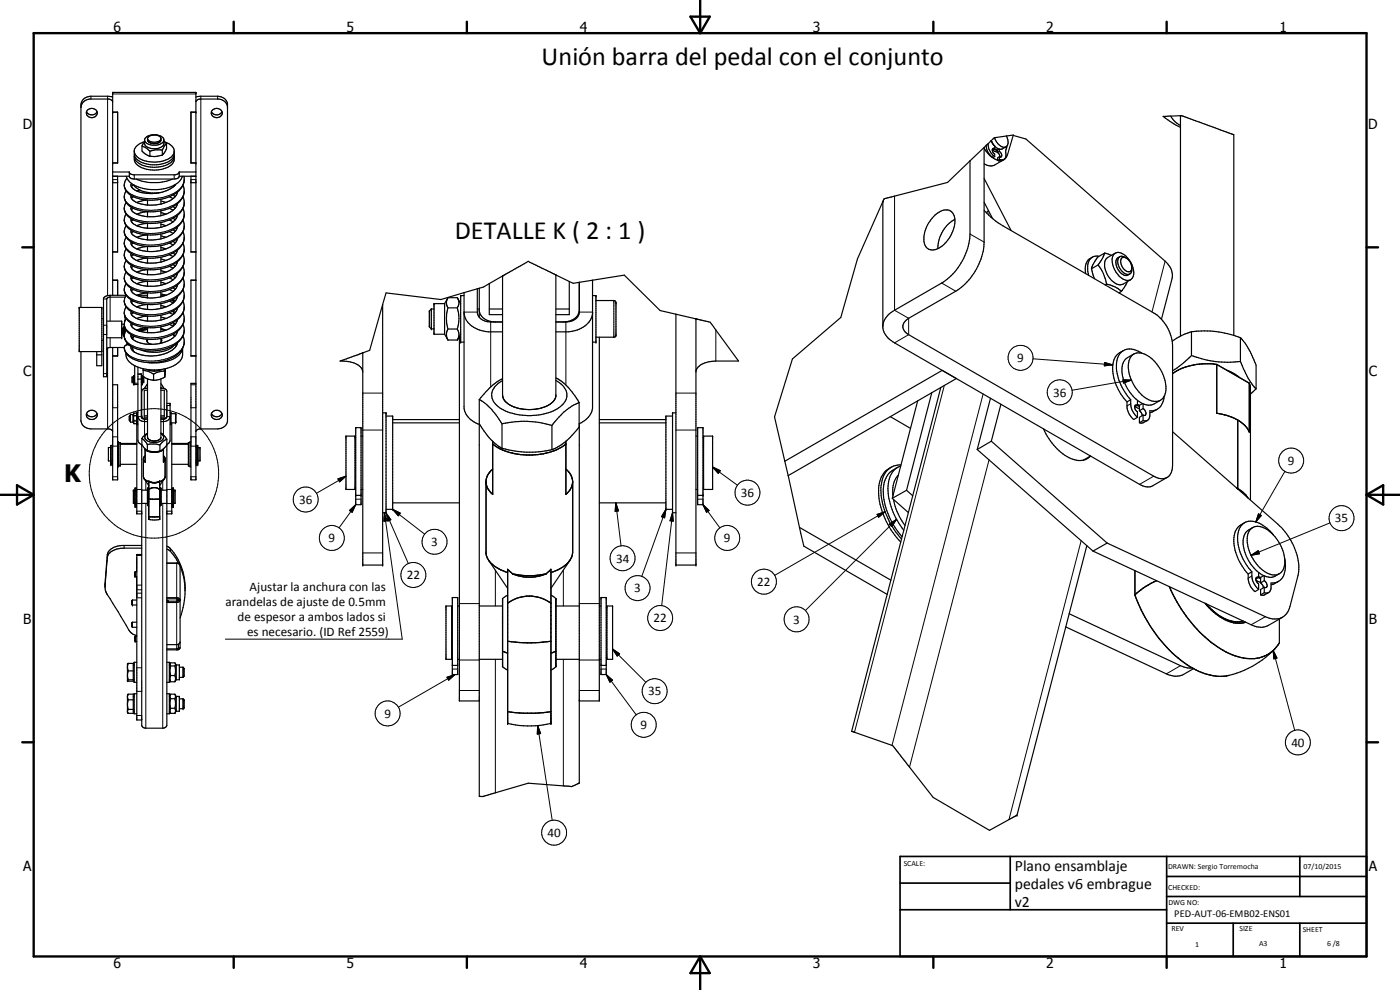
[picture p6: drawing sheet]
<svg xmlns="http://www.w3.org/2000/svg" width="420mm" height="297mm" viewBox="0 0 420 297" stroke-linecap="round" stroke-linejoin="round" font-family="sans-serif">
<g fill="none" stroke="#000" stroke-width=".35">
<path d="M26 33.5a1.76 1.76 0 0 0 3.1 0M26.2 33.1a1.6 1.6 0 0 1 2-.5 1.6 1.6 0 0 1 .8 2 1.58 1.58 0 0 1-2.1 .6 1.58 1.58 0 0 1-.7-2.1zM33.8 33.7h1.5v15.2h-1.5M33.8 29.1l-1.5-.2h-5a2.82 2.82 0 0 0-3 2.5v60.8M33.8 30.5l-.2-.4-1-.4h-5.7a2.74 2.74 0 0 0-2.6 2.6M58.8 33.7h-1.5v15.2h1.5M58.8 30.5l.2-.4 1-.4h5.7a2.75 2.75 0 0 1 2.6 2.2M58.8 29.1l1.5-.2h5a2.86 2.86 0 0 1 3 2.2v95.4a2.86 2.86 0 0 1-3 2.2h-5.3l-1 .3-.2 .5M63.4 33.5a1.8 1.8 0 0 0 3.2 0M63.7 33.1a1.66 1.66 0 0 1 1.9-.5 1.66 1.66 0 0 1 1 1.8 1.64 1.64 0 0 1-2 .9 1.64 1.64 0 0 1-1.1-2zM351.4 34.8l-2.3 .1 2 1.5 3.2 1.8M351.4 34.8l1.3 1.8 1.6 1.1"/>
<path d="M354.3 34.7l15.9 5.7M354.3 34.7v66.1M354.3 34.7l-2.9 .1M33.8 52.9h5M33.8 54.8h1.5M33.8 51.6h5l.1 1.6 .5 .4 .9 .1h12l1.1-.2 .4-.6M35.3 52.9v22.7h-1.5M37.9 52.9l.5 1.1 1.1 1M38.1 53.5a3.2 3.2 0 0 0 1.2 5.1l2.7 1.1a15.6 15.6 0 0 0 6.3 .1M39.4 55.9a6.5 6.5 0 0 0 5.6 2.2l2-.1M39.4 58.7v.7M39.4 55v.9"/>
<path d="M40.1 55.5a7.6 7.6 0 0 0 6.9 2.4M40.1 59.1l-.7 .3M40.2 55.5l-.8 .4M40.3 45.5a4.7 4.7 0 0 0 4.7 3.1 8.4 8.4 0 0 0 6.6-1.7l.7-1.3M40.3 46.9a4 4 0 0 0 3.7 3.1 8.2 8.2 0 0 0 7.8-1.9l.5-.9M40.3 46.6v.3M40.8 53.7a14 14 0 0 0 11 0M41.9 57l-.8 .3M42.6 43.8l1.2 .6 1.2 1M42.6 43.8l.1 1.7 .8 .6 1.5 .8M43.3 42.5a3.2 3.2 0 0 0-2.5 5 8.7 8.7 0 0 0 11 0l.5-1M43.4 42.1a2.31 2.31 0 0 0 2.3 1.5 3.4 3.4 0 0 0 3.4-1.3l.1-.2"/>
<path d="M43.4 42.4l-.8 1.4M43.6 41.4a4 4 0 0 1 5.5 .3l.1 1.6a3.8 3.8 0 0 1-5.8 0v-1.4zM44.3 57.7v.3M44.3 41.5v.2a2.44 2.44 0 0 0 4 0M44.5 41.1a2.61 2.61 0 0 1 3.8 .3 1.68 1.68 0 0 1-2.2 1.7 1.41 1.41 0 0 1-1.4-.3 1.41 1.41 0 0 1-.3-1.5zM45 45.4v1.5M48.2 57.8l-1.2 .1M48.3 59.8v1.4M48.7 45h-1.8l-1.9 .4M48.7 46.5l-2.3 .5-1.4-.1M48.7 45v1.5M49.2 42.4l.8 .7"/>
<path d="M49.4 42.6a3.8 3.8 0 0 1 2.9 2.4v3.1a3.3 3.3 0 0 1-2.2 2.2 8.6 8.6 0 0 1-9.3-1.3l-.5-.9v-1.2M50 43.1l-1.3 1.9M50 43.1a3.7 3.7 0 0 1-.8 2.9l-.5 .5M50.8 59.1l1.2 .5M52 58.5l.5 .6M52.5 55.5l-.4 .5M52.5 55.5h.1M52.5 59.1a11.2 11.2 0 0 1-12.5 1l-.6-.7M52.7 55.3a8.8 8.8 0 0 1-5.7 2.7M53.3 57.6l-.8 1.5M53.8 52.9h5M53.8 51.6h5"/>
<path d="M53.8 51.6l-.4 .6-.8 .3h-12.6l-1.2-.7M53.8 51.6v1.3M54.7 52.9a6.5 6.5 0 0 1-5.6 3.7 13 13 0 0 1-9.6-1.6M54.9 55.5a5 5 0 0 1-3 6.5 14.6 14.6 0 0 1-11.4 .7 4.1 4.1 0 0 1-3.1-4.5l.5-.9M54.9 59.1a4.9 4.9 0 0 1-3 6.3 13.3 13.3 0 0 1-13.1-.2 3.2 3.2 0 0 1-.9-4.5M55.2 52.9a5.5 5.5 0 0 1-3.7 5.8l-3.2 1.1M57.3 54.8h1.5M57.3 52.9v22.7h1.5M291.1 48.3l-6.7 6.4-17.3 4.5a2.41 2.41 0 0 0-2 .9l-.1 .4M291.1 48.3v21.9a18.9 18.9 0 0 1-8.5 14.7l-14.1 8.2a6 6 0 0 0-3.5 4.6M295.3 44.2l-4.2 4.1M295.3 44.2v28.4a18.7 18.7 0 0 1-8.5 14.8l-14.1 8.1a2.6 2.6 0 0 0-1.8 2.5 2.6 2.6 0 0 0 1.8 2.4l73.5 42.5a4.1 4.1 0 0 0 4.1 .4"/>
<path d="M295.3 53.6l8.1 15.5M295.3 44.5a7.3 7.3 0 0 0 4.1 3.5M296 43.6a4.5 4.5 0 0 0 2 3.7l.5-.3M296.6 43.1l-1.3 1.1M296.6 43.1a4.6 4.6 0 0 0 1.9 3.9M297.5 42.2l.1 .3M297.5 42.2l-.9 .9M297.6 42.5l.7 1.1 1.6 1.1M297.6 42.5l.4 .8M297.8 45l.8 .5 .8 .1M297.8 44.9l.2 .9 .5 .4v.8M298.4 44.7l1 .5"/>
<path d="M298.5 41.3l5.6-.8-1.7 5.9-1.1 1.5M298.5 41.3l-1 .9M298.5 44.6l.9 .4M298.5 41.3a3.6 3.6 0 0 0 3.2 2.9l.2-.1M298.5 43.9v.7M298.5 44.6l-.5-.1-.2 .4M298.5 44.6l-.7 .3M299.4 45.5l-.2 .1M299.4 45v.8M299.4 45.8l.5 .6 .1 .7M299.9 44.7l-.5 .3M299.9 47.8l.9 .2 .5-.2"/>
<path d="M299.9 44.7v.7M299.9 47v.8M299.9 45.4a1.03 1.03 0 0 1 .4 1.8l-.4-.2M299.9 47.8l-.5 .3M299.9 47l-.5 .4v.7M299.9 45.4l-.5 .4M301.3 47.8l-1 .5-.9-.2M301.3 47.9l-2.8 1.6a3.1 3.1 0 0 1-3.2-.4M301.3 47.9l-.3 .1M301.9 44.1l-1.3 .6h-.7M302 40.8a2.38 2.38 0 0 1-.1 3.3M302.2 43.9v.3a3.6 3.6 0 0 0-.3 2.5l-.1 .6-.5 .5"/>
<path d="M304.1 40.6l3.8 1.1 41.8 36.7a5.4 5.4 0 0 1 2 5.3l-3.1 12.1M370.2 40.4h.1M370.3 40.4v60.2M33.8 75.6h1.5M39.4 73.3a5.5 5.5 0 0 0 5 2.1h2.2l3.2-.7M39.4 62.9l.7 .9 1.4 .6 2.5 .6h2.2a11.2 11.2 0 0 0 5.8-2M39.4 65.6a1.72 1.72 0 0 0 1.3 2l2.3 .7 3.2 .2a10.9 10.9 0 0 0 5.8-2M39.4 69.1v.7M39.4 72.6v.7M39.4 79.5v.8M39.4 76.1v.7M39.4 62.1v.8"/>
<path d="M40.1 62.5l-.7 .4M40.1 66l-.7 .3M40.1 69.5l-.7 .3M40.1 72.9l-.7 .4M40.1 76.5l-.7 .3M40.1 79.9l-.7 .4M44.2 65h.1M44.2 68.5h.1M44.2 77.4l-3.1 .7M44.2 74l-3.1 .7M44.2 70.5l-3.1 .7M44.2 67l-3.1 .7"/>
<path d="M44.2 63.5l-3.1 .8M44.2 60l-3.1 .7M44.3 60v1.5M44.3 63.5v1.5M44.3 67v1.5M44.3 70.5l-.1 1.4M44.3 74v1.4M44.3 77.4v1.5M48.3 63.2v1.5M48.3 66.7v1.5M48.3 70.2v1.5M48.3 73.7v1.4"/>
<path d="M48.3 77.2v1.4M48.3 77.7l1.5 .4M48.3 74.3l1.5 .4M48.3 70.8l1.5 .4M48.3 67.3l1.5 .4M48.3 63.8l1.5 .5M48.3 60.3l1.5 .4M50.8 62.5l1.2 .5M50.8 66l1.2 .5M50.8 69.5l1.2 .5M50.8 72.9l1.2 .6M50.8 76.5l1.2 .5"/>
<path d="M50.8 79.9l1.2 .5M52 79.4l.5 .5M52 75.9l.5 .6M52 72.4l.5 .5M52 68.9l.5 .6M52 65.4l.5 .6M52 62l.5 .5M52.5 76.5a11.4 11.4 0 0 1-12.2 1.3l-.9-1M52.5 72.9l-1.5 1.3-1.2 .5M53.3 78.5l-.6 1.3-.7 .6M53.3 75l-.8 1.5M53.3 71.5l-.8 1.4"/>
<path d="M53.3 68a5.8 5.8 0 0 1-4.9 3.6 11.9 11.9 0 0 1-7.7-.6l-.7-.4-.6-.8M53.3 64.6l-.4 .8-.9 1.1M53.3 61.1l-.6 1.3-.7 .6M54.9 62.5a4.7 4.7 0 0 1-2.6 6.2 13.4 13.4 0 0 1-13.5 0 3.1 3.1 0 0 1-.9-4.4M54.9 66a4.7 4.7 0 0 1-2.6 6.2 13.6 13.6 0 0 1-13.5 0 3.1 3.1 0 0 1-.9-4.5M54.9 69.5a4.6 4.6 0 0 1-1.9 5.7 13.1 13.1 0 0 1-14.5 .2 3.1 3.1 0 0 1-.6-4.2M54.9 72.9a4.6 4.6 0 0 1-1.9 5.8 13.4 13.4 0 0 1-14.2 .5 3.2 3.2 0 0 1-.9-4.5M54.9 76.5a4.9 4.9 0 0 1-3 6.4 12.9 12.9 0 0 1-13.4-.5 3.1 3.1 0 0 1-.6-4.3M54.9 79.9a4.7 4.7 0 0 1-2.6 6.2 13 13 0 0 1-13.8-.2 3 3 0 0 1-.6-4.2M57.3 75.6h1.5M265 60.5v37.7a6.2 6.2 0 0 0 3.5 4.7l73.5 42.4a4.1 4.1 0 0 0 4 .4l4.3-2.4M265 60.5l-7.7 17.2-5 17.5-14.5 12.5-5.4 17.4 3.1 13.3"/>
<path d="M280.6 64.6a4.1 4.1 0 0 1 4.8-1.2 5.4 5.4 0 0 1 .3 6.5 7.6 7.6 0 0 1-5.9 5.1 2.6 2.6 0 0 1-2.5-2.6 10.1 10.1 0 0 1 3.3-7.8zM286.5 65.8a10.1 10.1 0 0 0-5 8.8M295.3 63.1l.7 .7M295.3 60.7l2.6 4.9M296 63.8l2.8 2.5 2.2 1.5 45.2 26.1a12.3 12.3 0 0 1 5.7 9.8v35.9a4 4 0 0 1-1.6 3.7M296.7 63.2l-.6 .7M327.9 77.1a4 4 0 0 0-2.1 5M327.9 77.1a4.2 4.2 0 0 0-1.3 4.9l.1 .6M329.6 79.5a12 12 0 0 1 2.5 5.7M329.6 79.5l-2 1.1M329.8 76.9h-1.2l-.7 .2M331.5 75.9l-.6 1.6-1.3 2"/>
<path d="M331.5 75.9l2.1 .7M331.5 75.9a5.4 5.4 0 0 0-3.3 3.1l-.6 1.6M334.3 76.2a2.34 2.34 0 0 1 3.3 .4 6.7 6.7 0 0 1 2.5 6.3 2.05 2.05 0 0 1-3.5 .5 6.1 6.1 0 0 1-2.4-6.9zM334.7 75.9l-2.3 1.4a3.3 3.3 0 0 0-.4 4.4 5.3 5.3 0 0 0 4.5 3.7l2.8-1.5M335.5 77.3a2.73 2.73 0 0 0 .1 3.7 2.5 2.5 0 0 0 2.9 1.5M336.1 77l-.6 .3M338 77.4a1.48 1.48 0 0 0-2-.3 1.48 1.48 0 0 0-.5 1.9 3.8 3.8 0 0 0 3.2 3.3l.5-.2a3.4 3.4 0 0 0-1.1-4.6 1.13 1.13 0 0 0-1.4-.1 1.13 1.13 0 0 0-.3 1.5 2.67 2.67 0 0 0 2.9 2.5l.4-.9M30.6 95.6h.5M32 96.4h4.5v4.9h-4.5M33.8 84h1.5v4.6M33.8 88.6v-60.9h25v116.3h-1.5v-29h1.5M33.8 84.1h1.5"/>
<path d="M36.5 97.3h.8M37 98.6h.1M37 99.9h.1M37 98.5h-.4v1.5h.4M37.3 100h.1M37.3 98.5h.1M37.4 98v2.1M37.5 95l-.1 1.6M37.9 99.1l-.6 1.5M37.9 95.5l-.6 1.6 .1 1M39.4 93.5a1.72 1.72 0 0 0 1.3 1.9l.8 .4a13.3 13.3 0 0 0 8.6-.3l2.4-1.6M39.4 80.3l.6 .7 1 .6 3.4 .8h1.8l2.2-.3 2.3-.8 1.3-.9"/>
<path d="M39.4 90v.7M39.4 96.9v.8M39.4 97.7l.6 .7 1.5 .8M39.4 86.5v.7M39.4 83l-.1 .4a4.2 4.2 0 0 0 3.7 2.3l1.4 .2 3.3-.2 2.4-.7 1.9-1.1M40.1 83.4l-.7 .3M40.1 86.9l-.7 .3M40.1 90.3l-.7 .4M40.1 93.9l-.7 .3M40.1 97.3l-.7 .4M41.4 98.9v.3M41.5 99.2l.3 .1"/>
<path d="M41.5 98.8v.4M41.7 98.8l-.6 .3M41.7 98.8v.5M41.8 98.8v.5M42.2 98.7v.7l2.1-.6M42.5 98.6v.7M42.5 98.8l1 .2M42.8 89.2h1.5M43.2 98.4l1 .4M44.2 82.4h.1M44.2 85.9h.1M44.2 98.3l-2.5 .5"/>
<path d="M44.2 94.8l-3.1 .7M44.2 91.4l-3.1 .7M44.2 87.9l-3.1 .7h3.2M44.2 84.4l-3.1 .7M44.2 80.9l-3.1 .8M44.3 80.9v1.5M44.3 84.4v1.5M44.3 87.9l-.1 1.5M44.3 91.4v1.4M44.3 94.9v1.4M44.3 98.3v1.5M48.3 80.6v1.5"/>
<path d="M48.3 84.1v1.5M48.3 87.6v1.5M48.3 91.1v1.4M48.3 94.6v1.4M48.3 98v1.5M48.3 98.6l1.5 .5M48.3 95.1l1.5 .4M48.3 91.7l1.5 .4M48.3 88.2l1.5 .4h-1.5M48.3 84.7l1.5 .4M48.3 81.2l1.5 .5M48.6 98.7l-.3 .1 1.3 .3"/>
<path d="M49.3 98.9l-.2 .1M49.8 99.1l-3.6 .7h-2.2l-2.2-.5M50.8 83.4l1.2 .5M50.8 86.9l1.2 .5M50.8 90.3l1.2 .6M50.8 93.9l1.2 .5M50.8 97.3l1.2 .5M51.7 89.9l.3 .7M52 97.8l-2.2 1.3M52 93.3l.5 .6M52 86.3l.5 .6M52 82.8l.5 .6"/>
<path d="M52 93.3v1M52.5 90.3a11.3 11.3 0 0 1-9.5 2.4 5 5 0 0 1-3.6-1.9v-.1M52.5 97.3l-.5-.5v1M52.5 90.3l-.5-.5v1M53.3 95.9l-.6 1.3-.7 .6M53.3 99.4l-.4 .8a8.9 8.9 0 0 1-6.7 3.1h-1.8a6.5 6.5 0 0 1-5-2.1v-.8M53.3 92.4l-.8 1.5M53.3 88.9l-.8 1.4M53.3 85.5a6 6 0 0 1-5.2 3.6 11.5 11.5 0 0 1-8-1l-.7-.9M53.3 82l-.5 1.1-.8 .8M54.9 86.9a4.6 4.6 0 0 1-1.9 5.7 13.1 13.1 0 0 1-14.5 .2 3.1 3.1 0 0 1-.6-4.2l-5.5 .1-1.1 .5-.2 .3v23.5h.9v-23.3l.8-.5h4.7M54.9 90.3a4.6 4.6 0 0 1-1.9 5.8 13.4 13.4 0 0 1-14.2 .5 3.2 3.2 0 0 1-.9-4.5"/>
<path d="M54.9 93.9a4.8 4.8 0 0 1-2.6 6.2 12.8 12.8 0 0 1-14-.5l-.9-1.5M54.9 83.4a4.7 4.7 0 0 1-2.6 6.2 12.9 12.9 0 0 1-13.8-.3 3 3 0 0 1-.6-4.2M54.9 97.3a4.7 4.7 0 0 1-2.6 6.2M57.3 84.1h1.5M58.8 84h-1.5v22.8h1.5M114.8 91.4l-3.9 13.7-2 .8M114.8 91.4v78.1h-5.9v-63.6M129.4 92.7h.8M129.4 92.7v6M129.4 92.7l-.5 .6v4.8l.5 .6M129.4 98.7h.8M133.4 91.1h-3.2v9.2h3.2"/>
<path d="M133.4 91.1v9.2M134.4 89.4l-1 1.7M134.4 98.7l-.1 .3a3.3 3.3 0 0 0 .1 3M134.4 92.4l-.4-1.6 .4-1.5h2.8l.2 .2a2.59 2.59 0 0 1-.2 2.9M134.4 92.4l-.2 .9a11.4 11.4 0 0 0 .2 5.4M134.4 98.7h2.8M134.4 92.4h2.8M137.2 92.4l.5 3.1-.5 3.2M137.2 98.7l.2 .5a2.9 2.9 0 0 1-.2 2.8M137.3 89.4l.9 1.7M139.3 87.8l-7 2.1-16.4-2-1.1 3.5M139.3 87.8v34.7a6.4 6.4 0 0 0 4.7 4.9"/>
<path d="M139.3 94.1a7.1 7.1 0 0 0 6.6 5.4l4.9 .1M139.3 88.7h-1.1v14h1.1M143.2 92.7h.6M143.2 86.7l-3.9 1.1M143.2 86.7v6.9a3.5 3.5 0 0 0 4.1 3h3.5M143.8 93.1a4.4 4.4 0 0 0 4.9 3.5M143.8 86.5l-.6 .2M143.8 86.5v8.7M146.8 92.7h4M146.8 85.1l-1.7 1-1.3 .4M146.8 85.1v9.3h4M150.8 82.8v35.7"/>
<path d="M150.8 82.8l-4 2.3M166.8 82.5h.1M166.8 82.5l-8.3-4.1-7.7 4.4M166.8 92.7h4M166.8 82.5v36.4a5.3 5.3 0 0 1-4.3 3.5 12.3 12.3 0 0 1-10.7-1.8l-.7-1-.3-1.1M166.8 82.5l4 2M170.8 84.5l1.2 .5 1.9-.3M170.8 84.5v9.9h-4M173.9 93.1a4.4 4.4 0 0 1-4.8 3.5M173.9 84.7l13.5-2.2 10.7 10.7 10.8 2.5M173.9 84.7v8.9a3.5 3.5 0 0 1-4.1 3h-3M177.8 84.1v38.4a6.2 6.2 0 0 1-4 4.6"/>
<path d="M177.8 94.1a7.2 7.2 0 0 1-7.3 5.5h-3.7M177.8 88.7h1v14h-1M178.8 90.2h5.4l.4 .1 .3 .5-.2 10.2-.5 .2h-5.4M202.8 94.3v75.2h6.1v-73.8M208.9 95.7l2.4 .6a2.6 2.6 0 0 1 2.9 1.7l7.4 10.3h-6.8a6.2 6.2 0 0 0-5.9 2.7v.3M327.6 80.6l.9 3M332.1 85.2l2.6 .9 1.9 1.3M332.1 85.2l-.4 .3M336.1 87.7l-.2 .2M336.6 87.4l-.8 .5M338.3 84.5l-1.7 2.9M339 82.2l-.5 .3"/>
<path d="M357.6 99.5l-.4 .2a18.3 18.3 0 0 0-5.4 2.7M357.6 99.5a29 29 0 0 1 12.7 1.1M357.6 99.5v7.2M24.3 105.5v20.7a2.82 2.82 0 0 0 3 2.5h5.3l1 .3 .2 .5M29 105.5v4.2h1.6v-17.5h-6.8v13.3h6.8M29 106.5h1.6M30.6 102.1h.5M33.8 104.3v39.7h1.5v-28.6h-1.5M33.8 106.8h1.5M35.3 104.3v2.5h-1.5M36.5 100.5h.6M37.3 100.5h.1"/>
<path d="M37.3 100.8h-.2v-2.7h.2v2.8a4.3 4.3 0 0 0 2.5 3.2M37.3 104.3l.1 .9 .4 .8M37.3 104.3h-4.5l-.5 .1-.3 .4M37.4 101.5l.1 .3M37.9 103.5l-.4 .2-.2 .6M38.2 102.9l-.3 .6M39.8 104.1l.4 1.5M40.1 112.7h.2v2.7h-.2zM40.1 101.1l-.5 .4M40.1 113.2l-.4-.1v1.5h.4M40.2 100.9l-.4 .9M40.3 113.1h.1"/>
<path d="M40.3 114.6h.1M40.4 109.7v5.7h1M41.4 112.2h1l.1 13.1a1.89 1.89 0 0 0 1.8 .4M41.4 110.2v21.9l.2 .7a4.3 4.3 0 0 1 2 1.9l.6 .5M41.4 113.7h1M42.4 113.1h.1M42.4 114.6h.1M42.5 112.7h.2v2.7h-.2zM42.7 113.1v1.5M43 111.1l1.5 .4 1.6 .8M43 110.6v2.3l.2 .2M43.1 113.1l-.4 .1"/>
<path d="M43.1 113.1v1.5h-.4M43.2 113.1l1.3 .7 1.6 .3M43.4 116.5h.1M44 110.8l2.3 .6M44.1 101.8a1.17 1.17 0 0 0 1.4 1.5M44.3 101.8v.9M44.3 113.7v17.5a2.49 2.49 0 0 0 4 .2v-17.7M44.3 116.5a1.35 1.35 0 0 0-1.8 .9v8M44.3 117.1h-1v8.1h1M44.3 115.1l-.9 1.4M44.3 116.2l-.2 .3M46.1 112.3v1.8"/>
<path d="M46.3 111v.4M48.3 101.5v1.2M48.3 116.5l1.3 .2 .5 .7-.1 7.8M48.3 117.1h1v8.1h-1M48.3 101.6a.9 .9 0 0 1-.5 1.5M48.3 116.2l.2 .3M48.3 115.1l.9 1.4M48.6 110.8l-2.3 .6M49.2 116.5h.1M49.4 111.3v1.9a6.4 6.4 0 0 1-3.3 .9M49.4 111.3a6.4 6.4 0 0 0-3.3 1M49.5 110.7l-.1 .6"/>
<path d="M49.5 113l-.1 .1M49.6 110.6l-.1 2.2M51.8 100.3l.6 .7M52 100.2l.5 .6M52.3 103.5a14 14 0 0 1-12.5 .6M52.3 103.5a9.3 9.3 0 0 1-9.8 1.6M52.4 100.7l.1 .1M52.8 103.2v.7M53.3 102.9l-.8 1.5-2.1 1.3a12.6 12.6 0 0 1-6.6 1 5 5 0 0 1-4.5-2.3 .97 .97 0 0 0-1.4-.9M54.8 104.5a5.6 5.6 0 0 1-5.1 4l-2.7 .4-2.9-.1M54.8 104.5v1.9a5.2 5.2 0 0 1-4.5 4 12.1 12.1 0 0 1-11.8-2.2l-.6-1.1-.1-1.2M54.9 100.8a5 5 0 0 1-3 6.4 13.5 13.5 0 0 1-13.2-.3l-.9-.9"/>
<path d="M57.3 106.7h1.5M108.9 105.9l-6.8 2.4a7.2 7.2 0 0 1 6.5 2.4l.3 .9M133.4 100.3l1 1.7M134.4 102h2.8M137.9 101v109.3h5.9M138.2 100.3l-1 1.7M143.8 119.9v7.3a19.4 19.4 0 0 0 6.9 7.3M143.8 119.9a18.9 18.9 0 0 1 6.9 7.3M150.8 114.2a4.8 4.8 0 0 0-3.1 5.3 8.4 8.4 0 0 0 6.8 4.7 17.4 17.4 0 0 0 13.7-2.2 4.1 4.1 0 0 0-.3-7.1l-1.1-.7M150.8 113.6l-1.7 1-2.1 1.7-3.2 3.6M166.8 113.4a17.4 17.4 0 0 1 7 7.4M179.9 101.2v109.1h-6"/>
<path d="M279.6 117.8l-7.5 29.3M282.4 116.2l-26.8 103.3 12.3 4.2 12.2 15.6 16.9 9.8 8.2-4.5 21-80.9M282.8 111.1l-47.3 27.3M287 113.6l-50.5 29.1M297.3 119.5l-4 15.4M336.9 105.4a6.3 6.3 0 0 0-1.6 6.7 17 17 0 0 0 4 7.8M339.3 119.9a5.9 5.9 0 0 0 2.1 5.3M339.3 119.9l-1.1 .7M339.7 106.7a4 4 0 0 1 5.1 .3 12.3 12.3 0 0 1 5 10.6 3.3 3.3 0 0 1-5.1 2.3 11.8 11.8 0 0 1-5.9-11.7zM340.3 106.2l-1.9 1.1a4.9 4.9 0 0 0-1.5 5.5 13.3 13.3 0 0 0 4.5 7.3M342.7 106a5.8 5.8 0 0 0-5.1-1.1l-1.6 .9a5.8 5.8 0 0 0-2 6.3 16.5 16.5 0 0 0 4.2 8.5M349.4 118.9a5.1 5.1 0 0 1-4.3 5"/>
<path d="M357.6 106.7l-3 2.6-2.7 2M357.6 106.7l2 .6a28.7 28.7 0 0 0 12.7 1.2M365.2 109.3v14.7M365.2 109.3a18.7 18.7 0 0 0-13.3 2.8M365.2 109.3l9.7 5.7M368.2 111.1l2.3 1.1 1.4 1M370.3 100.6l2 .7M372.3 101.3a21.8 21.8 0 0 1 4.7 8.3v7.1M372.3 108.5a26.9 26.9 0 0 0 4.7 8.2M372.3 101.3v7.2M374.9 115l.4 1.6v33.4M374.9 115v14.7l-.7-1.4"/>
<path d="M377 116.7l-1.7 1.6M26 124.1a1.75 1.75 0 0 0 1.5 1 1.75 1.75 0 0 0 1.6-1M26.2 123.7a1.59 1.59 0 0 1 2-.5 1.59 1.59 0 0 1 .8 2 1.67 1.67 0 0 1-1.9 .6 1.67 1.67 0 0 1-1.2-1.6zM33.2 138.2h.1M33.2 134.4h.1M33.2 134.3h-.7v4h.7M33.3 133.6h.4v5.8h-.4zM33.3 138.7h.4M33.7 138.3h.1M33.7 134.3h.1M35.3 132.5h.2v7.6h-.2M35.5 132.8h.6v7h-.6"/>
<path d="M36.1 133.1h5M36.1 133.3h5M36.1 139.3h5M38.9 124.8v1.5M38.9 126.3h.2M38.9 124.8h.2M40 124.4h-.9v2.3h.9M40 124.4v2.3M40 126.7l.2 .4M40.2 124.7v1.6M40.2 127.1h.1M40.2 126.3h.7"/>
<path d="M40.2 126.3v.8M40.2 124v.7M40.2 124l-.2 .4M40.2 127.1h.7M40.2 124.7h.7M40.2 124h.7M40.9 126.3l.2 27.9h1.4M40.9 124v.7M40.9 124.7v1.6M40.9 127.1h.1M40.9 124l.2 .4M41 126.9l-.1 .2"/>
<path d="M41.1 126.7l-.2 .4M41.4 125l.1 .5a2.37 2.37 0 0 0 2.8 1M41.4 123.7h-.3v3.6h.3M42.4 124.8h.1M42.5 124.8l.5 .8 .5 .1M42.6 131.6l-.1 86 .5 .7 .8 .2h5l.8-.2 .5-.7v-85.8M42.6 131.6l.6 .4 1 1.4M43.1 137.5v.5l.4 .7M43.1 137.9l.4 .8M43.1 137.3l-.1 5.7a1.87 1.87 0 0 0 1.7 1.5M43.3 124.8h1M43.5 134.9a4.9 4.9 0 0 0 5.6 0"/>
<path d="M43.5 134.7v4M43.5 136.8l-.4 .6M44.2 133.4l2.4-.2 1.4 .3M44.2 135.2l1.5 .3 2.3-.2M44.2 133.4v1.8M44.3 130.1a1.2 1.2 0 0 0-.8 1.3 1.2 1.2 0 0 0 1.1 1.1 3.8 3.8 0 0 0 4.5-.9v-.3a1.13 1.13 0 0 0-.8-1.2M44.3 130l-1.7 1.6M48 133.5v1.8M48.3 130h.1M48.3 124.8h1M48.3 130l1.1 .9 .7 .9M49.1 134.7v4l.3-.4"/>
<path d="M49.1 136.8l.2 .4M49.3 137.2l.3 .5-.3 .6M49.3 138.3l-.1 .2M49.4 137.2l.2 .4v5.4a2 2 0 0 1-1.7 1.5M49.6 137.8l-.2 .5M49.9 125.2l-.8 .5M50.1 124.8l-.4 .8-1.4 .1M50.1 121h.9v11.1l-.3 .8-.6 .4M50.1 131.8l-1.1 .6-1 1.1M50.1 133.6l-1.3 1.3-.8 .4M51 125a2.04 2.04 0 0 1-2.7 1.5M51 123.7h.3v3.6h-.3"/>
<path d="M51.3 124.1l1.4 .1M51.6 133.1h4.9M51.6 126.9v27.3h-1.5M51.6 133.3h4.9M51.6 139.3h4.9M52.7 124.2h.1M52.8 124.2l-.1 2.7h-1.4M57.1 132.8h-.6v7h.6M57.3 132.5h-.2v7.6h.2M58.8 138.3h.1M58.8 134.3h.1M58.9 133.6h.4v5.8h-.4z"/>
<path d="M58.9 138.7h.4M59.3 138.2h.1M59.3 134.4h.1M59.4 134.3h.6v4h-.6M63.4 124.1a1.79 1.79 0 0 0 3.2 0M63.7 123.7a1.6 1.6 0 0 1 2-.5 1.6 1.6 0 0 1 .8 2 1.64 1.64 0 0 1-2 .6 1.64 1.64 0 0 1-1-1.9zM103.8 130.9h2.7v16h-2.7zM106.5 131.2h.3M106.8 128.3h1.6v23.1h-1.6zM108.4 130.9h.5M114.8 123.9h1.1v29.9h-1.1M115.9 124.8h1.9v28h-1.9"/>
<path d="M117.8 126.9h20.1M117.8 125.9h20.1M143.8 127.3v111.6a11.9 11.9 0 0 0 4.9-1l9.8-2.9 10.6 .8a5.5 5.5 0 0 0 4.7-.9M147.9 133.2a20.1 20.1 0 0 0 16.8 2.6l2.3-.8 2.8-1.8M147.9 132.4v15.9M150.7 127.2a28.7 28.7 0 0 1 14.9 .4M150.7 134.5a29.5 29.5 0 0 0 14.9 .4M150.7 127.2v7.3M165.6 127.6v7.3M169.8 132.4v15.9M173.8 120.8l.1 114.1M173.8 120.8a19 19 0 0 0-8.2 6.8"/>
<path d="M173.8 128.1l-1.6 2a16.1 16.1 0 0 1-6.6 4.8M179.9 126.9h19.9M179.9 125.9h19.9M201.8 124.8h-2v28h2M202.8 123.9h-1v29.9h1M208.9 130.9h.5M209.4 128.3h1.6v23.1h-1.6zM211 131.2h.1M211.1 130.9h2.8v16h-2.8zM235.5 138.4l1 4.3M267.2 125l6.1 3.5M270.3 139.8l-.9 .5"/>
<path d="M270.4 139.5a5.6 5.6 0 0 0-5.7 4.8 19.6 19.6 0 0 0 3.6 14.5l2.2 2.9M275.4 120.3l-7.6 29.2M293.3 134.9l34.7 30.5M297.5 132.4l34.8 30.5M297.5 132.4l-4.2 2.5M300.4 121.3l-2.9 11.1M313.2 128.7a16.2 16.2 0 0 0 9.4 9.3l1.1 .2 1.5-.2M325.2 138l2.1-1.2-1.2 .9zM338.2 120.6v1.6a5.4 5.4 0 0 0 2.1 3.7l1.1-.7M340.5 122.1l.3 1 .6 .5v1.6M340.7 122l1.3 .6M341.3 121.7l.7 .3"/>
<path d="M341.4 121.4l.6 .2M341.4 120.1v1.5M341.4 121.6h-.7l-.2 .5M341.4 121.6l-.9 .5M341.4 120.1l1.4 1M342 121.6v1.6M342 123.2l.5 .5 .3 1M342.9 121.1l-.9 .5M343.1 126.2l-1.1 .6M343.1 124.5l-1.1 .7v1.6M343.1 121.2v1.4M343.1 124.5v1.7"/>
<path d="M343.1 122.6a1.18 1.18 0 0 1 .8 .9 1.18 1.18 0 0 1-.5 1.2l-.3-.2M343.1 122.6l-1.1 .6M344.4 126.1a2.6 2.6 0 0 1-2.2 .8l-.2-.1M347 123l-1.9 .2v1.6a1.48 1.48 0 0 1-2 1.4M348.3 120.1l-2.7 1.4h-1.3l-1.5-.4M351.9 129.5l31.5 27.7a18 18 0 0 1 6.3 14.9l-2.6 9.9a4.8 4.8 0 0 1-7.3 3l-47.5-22.1M365.2 124a16.3 16.3 0 0 1 7.6 3M365.2 124l3.7 .9M369.6 125.1l1.9 .9M371.5 126l1.8 1.4 .8 .9M371.5 126v20.6M373 127.1l1.2 1.2"/>
<path d="M40 147.1h.5v3.9h-.5zM40.5 150.9h.1M40.5 147.2h.1M40.5 146.4h.4v5.8h-.4zM40.5 151.5h.4M40.9 151h.2M40.9 147.1h.2M42.5 151h1.8M42.5 147.1h1.8M43.3 143.6l1.4 2.1M44.3 150.5l.4 .1M44.7 146.2l-.4 .3v5.1l.4 .2"/>
<path d="M44.7 146.9a2.67 2.67 0 0 1 3.2 0M44.7 149.7h3.2M44.7 155h3.2M45 144.7l-.3-.4v11.6l1.6 .1 1.6-.1v-11.6l-.4 .4M45 144.7h2.5M45 144.7l1.3 .2M47.5 144.7l-1.2 .2M47.9 146.2l.4 .3v5.1l-.4 .2M48.3 150.5l-.4 .1M48.3 151h1.8M48.3 147.1h1.8M49.3 143.6l-1.4 2.1"/>
<path d="M51.6 151h.1M51.6 147.1h.1M51.7 146.4h.4v5.8h-.4zM51.7 151.5h.4M52.1 150.9h.1M52.1 147.2h.1M52.1 147.1h.4v3.9h-.4M106.5 146.4h.3M106.8 148.6h1.6M108.4 146.9h.5M117.8 150.9h20.1M145.9 144.8l.4 1.5"/>
<path d="M145.9 144.9l.2 .9M146 143.6l-.1 22.5a7.1 7.1 0 0 0 5 5.1l1.4 .6M146.2 146.2l1.7 2.1M146.4 146.6l1.5 1.7M146.5 142.4l-.6 1.9M147.4 141.1l-1 1.4-.4 .9M147.4 141.1l-.6 .8M147.9 140.8l-.5 .3M170.3 147.9l-.5 .4M170.7 147.5l-.9 .8M170.7 141.6l-.9-.8 1.2 1.2M171 141.9l.7 1.5"/>
<path d="M171.2 142.4l.7 1.9v21.4a6.7 6.7 0 0 1-5.1 5.5l-1.5 .6M171.7 143.6l.1 1.3M171.8 145.2l-.3 1-.9 1.3M171.9 144.8l-.9 2.3M179.9 150.9h19.9M208.9 146.9h.5M209.4 148.6h1.6M211 146.4h.1M236.5 142.7l3.4 15.5M239.9 158.2l1.3 5.7 25.1 14.5M239.9 158.2l27.5 15.9M267.5 140.2a7.5 7.5 0 0 0-3.8 7.8 23.7 23.7 0 0 0 6.6 14.6"/>
<path d="M267.8 149.5l4.8 4.3M268.1 149.9a18.5 18.5 0 0 0 3.5 7.7M269.4 140.3a7.6 7.6 0 0 0-2.8 7.7 22.5 22.5 0 0 0 4.6 11.1M269.4 140.2a7.7 7.7 0 0 0-4.2 8.9 23.2 23.2 0 0 0 5.5 11.9M269.7 142.5a7 7 0 0 0-1.7 6.3M272.1 147.1l1.8 1.7M272.1 147.1l-4.3 2.4M371.1 146.4l.4 .2M371.5 146.6l2 1.5 1 1.3M371.5 146.6l-.1 .1M373.5 156.8a5.4 5.4 0 0 0-3.2 6.3 16.3 16.3 0 0 0 4.3 9.1M375.2 158.9a3.7 3.7 0 0 1 5.1 0 12.1 12.1 0 0 1 5.1 11 3.3 3.3 0 0 1-5.3 1.9 12.1 12.1 0 0 1-5.7-11.3z"/>
<path d="M376 158.3a4.5 4.5 0 0 0-2.8 5.5 12.2 12.2 0 0 0 6.1 8.9M31.9 170.6l-.2 2.2a9.6 9.6 0 0 0 .1 4.7l7 11.7a3.7 3.7 0 0 0 2.3 1.6M40.6 171.6v1.5M40.6 173.1h.5M40.6 171.6h.5M41 178.3h.1M41 179h.1M41 167.4h.1M42.5 166.4h-1.4v49.6h1.4M42.5 163.7h-5.8a4.5 4.5 0 0 0-4.5 2.7l-.7 9.5M42.5 164.5h-5.3a5.5 5.5 0 0 0-4.8 2.2l-.4 3.6M50.1 163.9a10.9 10.9 0 0 1 4.3 6.2 23.1 23.1 0 0 1-.4 15.3"/>
<path d="M50.1 164.7a9.3 9.3 0 0 1 3.6 4.4M50.1 169l3.6 .1M50.1 179.7h2.9l.5 .2-.3 .5h-3.1M50.1 179.3l3.2 .1 .5 .2 .2 .4M53 169l.9 .4M53.7 169.1l.2 .2M53.9 169.3l.1 .4M54 169.5v.2M54 169.7v24.7l-.2 .3-.5 .3h-3.2M54 169.9l1.2 3.5 .3 2.9M135.8 179.3h1.6v23.1h-1.6zM146.6 168.1l5.7 8.4"/>
<path d="M152.3 178.6l-1.5 1v20.5l1.5 1M153.9 172.2l-1.6-1.4v46.2a27.9 27.9 0 0 0 13 0v-46.2l-1.4 1.4M153.9 172.2a24.1 24.1 0 0 0 10 0M153.9 172.2l3.1 .9 1.8 .1M153.9 172.2l1.8 .6M156.4 172.9l2.4 .3M160.7 173.1l-1.9 .1M163.9 172.2a13.1 13.1 0 0 1-5.1 1M163.9 172.2l-2.5 .7M165.3 178.6l1.5 1v20.5l-1.5 1M171.1 168.1l-5.8 8.4M180.4 179.3h1.5v23.1h-1.5z"/>
<path d="M328 165.4l47.5 22.1a5.4 5.4 0 0 0 5.2 .1l4.2-2.4M332.3 162.9l-4.3 2.5M340.6 178.5a42.5 42.5 0 0 0 17.4 22 15.1 15.1 0 0 0 15.5 .6 29 29 0 0 0 9.1-6.4M340.6 171.2v7.3M347.1 174.2a20.5 20.5 0 0 0-6.5 4.3M350.9 176a40.6 40.6 0 0 0 17 19.6 12.9 12.9 0 0 0 12.9 .6l1.7-1.4 1.5-1.9v-7.1M374.6 172.2v1.6a5.9 5.9 0 0 0 2 3.7l1.1-.6M375.7 171.6a5.9 5.9 0 0 0 2 5.3M375.7 171.6l-1.1 .6M376.9 173.7l.2 .8 .6 .7v1.7M377 174.1l1.3 .7M377.7 173.3l.6 .3"/>
<path d="M377.7 171.7v1.6M377.7 173.3l-.5-.1-.3 .5M377.7 173.3l-.8 .4M377.7 173l.6 .3M378.3 173.3v1.6M378.3 174.9l.7 .7 .2 .8M379.3 172.7l-1 .6M379.4 177.8l-1.1 .7M379.4 176.2l-1.1 .7v1.6M379.4 172.8v1.4M379.4 176.2v1.6M379.4 174.2a1.18 1.18 0 0 1 .9 1 1.18 1.18 0 0 1-.5 1.1l-.4-.1"/>
<path d="M379.4 174.2l-1.1 .7M380.7 177.8l-1.3 .8-1.1-.1M382.2 160.5a9.5 9.5 0 0 0-7.4-4.1 4.3 4.3 0 0 0-3.4 4.4 15.3 15.3 0 0 0 4.3 10.8M383.3 174.6l-1.8 .3v1.6a1.46 1.46 0 0 1-2.1 1.3M384 172.1a3.9 3.9 0 0 1-4.7 .6M385.5 167.5a7.8 7.8 0 0 1-.8 6.1 7.8 7.8 0 0 1-3.2 1.9M38.3 199.1h1.7v5.3l-1.7-.1zM38.5 199.1l-.2 .8M39.7 180v1.5M39.7 186.7v1.5M39.7 180l-.1 .2v1.2l.1 .1M39.7 186.7l-.1 .2 .1 1.3"/>
<path d="M39.7 181.5h1.4M39.7 180h1.4M39.7 188.2h1.4M39.7 186.7h1.4M40 199.6h.2M40.6 191v1.4M40.6 192.4h.5M40.6 191h.5M41.1 198.7h-.9v6h.9M50.1 198.7h.7v6h-.7M50.1 180.3l.1 .1M50.1 180l.4 .3"/>
<path d="M50.5 180.3l-.1 .1M50.5 180.3v.1M51.1 199.1l-.3 .4M51.2 199.8l-.2-.3 .2-.6h1.3l.2 .4-.2 .5M51.2 199.8l-.2 1.1 .2 1.8M51.2 199.8h1.3M52.5 199.8l.2 1.5-.2 1.4M52.6 199.1l.3 .4M52.9 199.5h.9v4.5h-.9M52.9 199.5v4.5M53.5 180h.5M53.5 193.3v1.1l-.3 .3h-3.1"/>
<path d="M54 180l-.2 .5-.5 .2-3.2 .1M54 192.7l-.2 .4-.5 .3h-3.2M133.8 181.8h1.7v16h-1.7zM135.5 197.4h.3M135.5 182.2h.3M135.8 199.6h1.6M137.4 197.8h.5M137.4 181.8h.5M143.8 197.8h7M143.8 181.8h7M150.8 195.4l1.5 .6M152.3 181a10.9 10.9 0 0 1 13 0"/>
<path d="M152.3 192.4l6 .5 7-.5M166.8 195.4l-1.5 .6M166.8 197.8h7.1M166.8 181.8h7.1M179.9 197.8h.5M179.9 181.8h.5M180.4 199.6h1.5M181.9 197.4h.2M181.9 182.2h.2M182.1 181.8h1.7v16h-1.7zM319.8 188.1l30.2 14.1a5.8 5.8 0 0 0 5.2 .2l3-1.8M320.9 184.1l33.4 15.6 2.1 .7h1.4"/>
<path d="M361.7 181l.6 .7M361.9 181.1a13.2 13.2 0 0 0 10.1 5.5l1.1-.2M362.3 181.7l3.2 3M362.3 181.7l.6 .7M363.5 183l1.4 1.1M364.9 184.1l.6 .6M365.5 184.7l2.1 1.2M367.6 185.9l1.3 .6M367.6 185.9l.6 .3M368.2 186.2l.7 .3M368.9 186.5a7.8 7.8 0 0 0 4.9 .2M38.3 200.4l.2 .9"/>
<path d="M38.3 202.9l.2 1.1M38.3 213.6l.1 .3M38.3 211.8l.2 1.1M38.3 209.3l.2 .7M38.5 204h1.5M38.5 208.3h1.5v5.7h-1.5l-.2-.3v-5zM38.5 201.3l-.2 1M38.5 204l-.2 .1M38.5 201.3h1.5M38.5 208.3l-.2 .6M38.5 212.9l-.2 .4M38.5 210l-.2 1.1"/>
<path d="M38.5 212.9h1.5M38.5 210h1.5M40 213.4h.2M40 203.9h.2M40 209h.2M41.1 208.2h-.9v6h.9M50.1 208.2h.7v6h-.7M50.8 204l.4 .6M50.8 213.4l.4 .6M51.2 209.6l-.2-.5 .2-.8h1.3l.2 .7-.2 .6M51.2 202.7l-.2 .7 .2 1.2M51.2 209.6l-.2 1.1 .2 1.8"/>
<path d="M51.2 212.5l-.2 .6 .2 .9M51.2 202.7h1.3M51.2 204.6h1.3M51.2 208.3l-.4 .7M51.2 209.6h1.3M51.2 214h1.3M51.2 212.5h1.3M52.5 202.7l.2 .9-.2 1M52.5 209.6l.2 1.5-.2 1.4M52.5 212.5l.2 .8-.2 .7M52.5 208.3l.4 .7M52.9 209h.9v4.4h-.9"/>
<path d="M52.9 209v4.4M52.9 204l-.4 .6M52.9 213.4l-.4 .6M53.8 200.2h1.1M53.8 203.2h1.1M53.8 209.7h1.1M53.8 212.6h1.1M54.9 200.2v3M54.9 209.7v2.9M54.9 200.2l.3 .3v2.4l-.3 .3M54.9 209.7l.3 .3v2.3l-.3 .3M152.3 213.5l1.2 .2a42.4 42.4 0 0 0 11.8-.2"/>
<path d="M173.8 234.9h.1"/>
</g>
<g fill="none" stroke="#000" stroke-width=".3">
<path d="M27.3 28.9v.8M32.3 28.9v59.8M33.8 28.2h25M60.3 28.9v99.8M65.3 28.9v.8M33.8 53.9h1.5M40.3 52.5v1.2M44.3 42a2.36 2.36 0 0 0 4 0M52.3 52.5v1.2M55.3 53.8a6.2 6.2 0 0 1-5.1 5 14 14 0 0 1-11.6-1l-.2-.2a2.57 2.57 0 0 1-1.1-2.1M55.3 57.3a6.2 6.2 0 0 1-4.8 4.9 14.5 14.5 0 0 1-11.9-.9l-.9-1-.4-1.2M57.3 53.9h1.5"/>
<path d="M268.5 58.8v34.3l4.2 2.4v4.9l-4.2 2.5M298.1 46.7l-.5 .3M300.3 47.9l-.6 .4M55.3 60.7a5.6 5.6 0 0 1-3.7 4.5 14.1 14.1 0 0 1-13-.5l-.9-.9-.4-1.3M55.3 64.3a6.1 6.1 0 0 1-4.8 4.9 13.2 13.2 0 0 1-12.3-1.3l-.7-.8-.2-1.1M55.3 67.7a6 6 0 0 1-4.4 4.8 13.4 13.4 0 0 1-12.5-1l-.7-.8-.4-1.2M55.3 71.2a5.9 5.9 0 0 1-4.4 4.8l-.7 .2a15 15 0 0 1-10.2-.2l-.3-.2a4 4 0 0 1-2.4-2.6v-.3M55.3 74.7a4.9 4.9 0 0 1-2.6 3.9 14.9 14.9 0 0 1-13.4 .6 3.5 3.5 0 0 1-2-2.7M55.3 78.1a5.4 5.4 0 0 1-3.7 4.5 14.1 14.1 0 0 1-13-.5l-1.1-1.2-.2-1M291.1 70.2l4.2 2.4M296.9 63.7l-.2 .8M349.7 78.4l-4 15.2"/>
<path d="M31.1 97.6h.9M31.1 89.7h.9M33.1 88.6v7.8M37.1 100h.2M37.5 95h.1M55.3 81.7a5.8 5.8 0 0 1-4.4 4.7 14.1 14.1 0 0 1-12.3-.8l-1.1-1.1-.2-1.1M55.3 85.1a6.2 6.2 0 0 1-5.1 5.1 13.3 13.3 0 0 1-11.8-1.3l-.7-.8-.4-1.2M55.3 88.6a5.8 5.8 0 0 1-4 4.6l-1.1 .4a14.7 14.7 0 0 1-5.7 .8l-1.6-.2a6.3 6.3 0 0 1-5.5-3.2l-.1-.7M55.3 92.1a6.1 6.1 0 0 1-4.8 4.9 14.1 14.1 0 0 1-11.9-.9 3.3 3.3 0 0 1-1.3-2.2M55.3 95.5a5.4 5.4 0 0 1-3.7 4.5 14.1 14.1 0 0 1-13-.5 2.84 2.84 0 0 1-1.3-2.2M55.3 99.1a6.2 6.2 0 0 1-4.8 4.9 14.2 14.2 0 0 1-11.9-1 2.8 2.8 0 0 1-1.3-2.2M139.3 93.6h3.9"/>
<path d="M147.3 96.6v19.5M169.8 96.6v19M173.9 93.6h3.9M184.2 90.2v11M214.8 99v9.3M282.6 84.9l4.2 2.5M31.1 112.1h.9M31.1 100.4h.9M32.3 104.4v24.3M33.1 101.3v3M37.1 100.3h.2M39.3 100.9h.9"/>
<path d="M40.1 115h.2M40.1 114.6h.2M40.4 115h1M41.4 112.3h1M42.5 115h.2M42.5 114.6h.2M55.3 102.5a5.9 5.9 0 0 1-4.4 4.8l-2 .6a15.9 15.9 0 0 1-5.6 .3 8.8 8.8 0 0 1-4.9-1.9l-.7-.8-.4-1.2M57.3 115.4h1.5M102.9 108.1v.2M108.9 117.9h5.9M150.8 118.5a4.9 4.9 0 0 0 4 3.8 11.6 11.6 0 0 0 11.3-1.9l.6-1.1 .1-.8M202.8 117.9h6.1"/>
<path d="M283.4 115.6l-27 104.1M295.1 118.2l-27.4 105.4M310 107.7l24 1.8M331.5 108.8l2.5 .7-2.6 .3zM337 114h2.5l-2.3 .9zM339.5 114l-17.8 3.1M33.3 139h.4M33.8 131.1h1.5M33.8 133.9h1.5M33.8 122.3h1.5M41.4 125h1M43.4 125.7v4.9"/>
<path d="M44.3 131.2a2.38 2.38 0 0 0 4 0M49.1 125.7v4.8M50.1 125h.9M50.1 121.7h.9M52.7 126.9h.1M52.7 124.1v2.8M57.3 131.1h1.5M57.3 133.9h1.5M57.3 122.3h1.5M58.9 139h.4M108.9 129h5.9M202.8 129h6.1"/>
<path d="M296.8 138l-23.8 92.2M339.3 121.2l-1.1 .6M33.8 143h1.5M40.5 151.8h.4M41.1 146.9h1.4M41.1 151.1h1.4M41.1 153.4h1.4M43.8 144.4v2.7M43.8 151v67.5M48.8 144.4v2.7M48.8 151v67.5M50.1 146.9h1.5"/>
<path d="M50.1 151.1h1.5M50.1 153.4h1.5M51.7 151.8h.4M57.3 143h1.5M101.4 143.7l2.4-.8-1.9 1.7zM103.8 142.9l-8.8 5.1M104.9 153.2l1.9-1.8-1.1 2.3zM106.8 149.8h1.6M106.8 151.4l-5 7M115.3 155.1l-.1 1.3 .7-.1M115.3 153.8l.9 2.5-1 .1zM115.3 153.8l.1 .4"/>
<path d="M115.3 153.8l.2 .3M115.3 153.8v.4M115.6 155.8l5.1 36h-53.1M115.9 153.8l1.4 2.2-.9 .3zM115.9 153.8v.1M116.5 154.8l.8 1.2-.9 .3v-.2M116.6 155.6l5.9 13.5M117.8 152.8l2.3 1.2-.6 .8zM117.8 152.8l9.7 7.5M184.8 150.9l.8 2.4-1 .1zM184.8 150.9l1.6 12.9M199.8 152.8l-.3 2.6-1-.4z"/>
<path d="M199.8 152.8l-7.2 20.1M201.8 153.8l.2 2.6-.9-.1zM201.8 153.8l-3.2 27.9M209.4 149.8h1.6M211 151.4l1.8 1.8-.8 .5zM211 151.4l5.1 7M213.9 140.1l2.3 1.1-.7 .8zM213.9 140.1l7.4 5.5M263.2 154.3l2.4-.8-1.9 1.7zM265.6 153.5l-33.1 19.1M266.9 157.2l2.2-1.4-1.4 2.1zM269.1 155.8l-27.4 27.4"/>
<path d="M346.2 142.9l-4.2 2.4M377.7 154.2l.8 .5-1.6 1.9zM385.6 141.4l-8.7 15.2M399.1 156.9l-23.7 9.7M31.5 175.2v.7M32.2 166.4v.8M37.2 163.7v.8M41.1 178h1.4M41.1 179.4h1.4M41.1 177h1.4M41.1 166.7h1.4M41.1 175.6h1.4"/>
<path d="M51.1 164.6v.8M53 169v26M108.9 165.9h5.9M148.7 171.1v10.7M169.1 171.1v10.7M202.8 165.9h6.1M324.5 162.2l-21.7 83.7M375.4 166.6l2.2-1.4 .4 1zM375.7 172.8l-1.1 .7M53.5 194.4h.5M137.9 181.1h5.9M137.9 198h5.9"/>
<path d="M148.7 197.8v40.1M169.1 197.8v38M173.9 181.1h6M173.9 198h6M183.8 194.7l2.2 1.5-.8 .6zM183.8 194.7l10 10M354.3 199.7l-4.3 2.5M379.8 185l-4.3 2.5M382.1 195.2l1.1 2.2-.9 .3zM382.1 195.2l6.5 24M41.1 200.4h1.4M41.1 214.7h1.4"/>
<path d="M41.1 207.4h1.4M134.1 203.2l2.5-.8-1.9 1.7zM135.8 200.7h1.6M136.6 202.4l-17 9.8M137.9 207.2h5.9M161.4 217.7l.9 2.4-1.1 .2zM161.4 217.7l4.3 28.4M173.9 207.2h6M180.4 200.7h1.5M181.9 202.4l1.9 1.7-.8 .6zM181.9 202.4l9.1 12.1"/>
<circle cx="306.3" cy="107.3" r="3.8"/>
<circle cx="318" cy="117.7" r="3.8"/>
<circle cx="387.5" cy="138.2" r="3.8"/>
<circle cx="46.2" cy="142" r="19.4"/>
<circle cx="91.7" cy="149.9" r="3.7"/>
<circle cx="224.3" cy="147.8" r="3.8"/>
<circle cx="402.6" cy="155.5" r="3.8"/>
<circle cx="99.6" cy="161.4" r="3.8"/>
<circle cx="124" cy="172.5" r="3.8"/>
<circle cx="130.4" cy="162.6" r="3.8"/>
<circle cx="186.8" cy="167.5" r="3.8"/>
<circle cx="191.3" cy="176.4" r="3.7"/>
<circle cx="218.2" cy="161.4" r="3.8"/>
<circle cx="229.3" cy="174.5" r="3.8"/>
<circle cx="198.1" cy="185.5" r="3.7"/>
<circle cx="239.1" cy="185.8" r="3.8"/>
<circle cx="116.3" cy="214.1" r="3.8"/>
<circle cx="193.2" cy="217.5" r="3.8"/>
<circle cx="196.5" cy="207.4" r="3.8"/>
<circle cx="389.5" cy="222.8" r="3.7"/>
<circle cx="166.3" cy="249.8" r="3.7"/>
</g>
<g fill="#000">
<circle cx="33.8" cy="27.7" r=".18"/>
<circle cx="33.8" cy="33.7" r=".18"/>
<circle cx="58.8" cy="33.7" r=".18"/>
<circle cx="58.8" cy="27.7" r=".18"/>
<circle cx="354.3" cy="34.7" r=".18"/>
<circle cx="33.8" cy="48.9" r=".18"/>
<circle cx="58.8" cy="48.9" r=".18"/>
<circle cx="265" cy="60.5" r=".18"/>
<circle cx="23.8" cy="92.2" r=".18"/>
<circle cx="30.6" cy="92.2" r=".18"/>
<circle cx="129.4" cy="98.7" r=".18"/>
<circle cx="129.4" cy="92.7" r=".18"/>
<circle cx="130.2" cy="91.1" r=".18"/>
<circle cx="133.4" cy="91.1" r=".18"/>
<circle cx="138.2" cy="88.7" r=".18"/>
<circle cx="178.8" cy="88.7" r=".18"/>
<circle cx="184.9" cy="90.8" r=".18"/>
<circle cx="208.9" cy="95.7" r=".18"/>
<circle cx="36.5" cy="101.3" r=".18"/>
<circle cx="39.7" cy="114.6" r=".18"/>
<circle cx="40" cy="114.6" r=".18"/>
<circle cx="42.4" cy="112.2" r=".18"/>
<circle cx="42.7" cy="114.6" r=".18"/>
<circle cx="43.1" cy="114.6" r=".18"/>
<circle cx="138.2" cy="102.7" r=".18"/>
<circle cx="178.8" cy="102.7" r=".18"/>
<circle cx="184.9" cy="100.6" r=".18"/>
<circle cx="33.3" cy="138.7" r=".18"/>
<circle cx="33.3" cy="139.4" r=".18"/>
<circle cx="33.7" cy="138.7" r=".18"/>
<circle cx="33.7" cy="139.4" r=".18"/>
<circle cx="39.1" cy="124.4" r=".18"/>
<circle cx="40" cy="124.4" r=".18"/>
<circle cx="41.1" cy="127.3" r=".18"/>
<circle cx="51.3" cy="127.3" r=".18"/>
<circle cx="58.9" cy="139.4" r=".18"/>
<circle cx="58.9" cy="138.7" r=".18"/>
<circle cx="59.3" cy="139.4" r=".18"/>
<circle cx="59.3" cy="138.7" r=".18"/>
<circle cx="103.8" cy="130.9" r=".18"/>
<circle cx="106.5" cy="130.9" r=".18"/>
<circle cx="115.9" cy="123.9" r=".18"/>
<circle cx="201.8" cy="123.9" r=".18"/>
<circle cx="211.1" cy="130.9" r=".18"/>
<circle cx="213.9" cy="130.9" r=".18"/>
<circle cx="40" cy="147.1" r=".18"/>
<circle cx="40.5" cy="147.1" r=".18"/>
<circle cx="40.5" cy="146.4" r=".18"/>
<circle cx="40.9" cy="146.4" r=".18"/>
<circle cx="51.7" cy="146.4" r=".18"/>
<circle cx="52.1" cy="146.4" r=".18"/>
<circle cx="52.1" cy="147.1" r=".18"/>
<circle cx="52.5" cy="147.1" r=".18"/>
<circle cx="106.8" cy="148.6" r=".18"/>
<circle cx="108.4" cy="148.6" r=".18"/>
<circle cx="115.9" cy="153.8" r=".18"/>
<circle cx="117.8" cy="152.8" r=".18"/>
<circle cx="199.8" cy="152.8" r=".18"/>
<circle cx="201.8" cy="153.8" r=".18"/>
<circle cx="209.4" cy="148.6" r=".18"/>
<circle cx="211" cy="148.6" r=".18"/>
<circle cx="40.5" cy="172.9" r=".18"/>
<circle cx="40.6" cy="171.6" r=".18"/>
<circle cx="41.1" cy="166.4" r=".18"/>
<circle cx="108.9" cy="169.5" r=".18"/>
<circle cx="114.8" cy="169.5" r=".18"/>
<circle cx="202.8" cy="169.5" r=".18"/>
<circle cx="208.9" cy="169.5" r=".18"/>
<circle cx="39.6" cy="186.9" r=".18"/>
<circle cx="39.6" cy="180.2" r=".18"/>
<circle cx="39.7" cy="181.5" r=".18"/>
<circle cx="40.5" cy="191.1" r=".18"/>
<circle cx="40.6" cy="192.4" r=".18"/>
<circle cx="52.9" cy="199.5" r=".18"/>
<circle cx="53.8" cy="199.5" r=".18"/>
<circle cx="38.3" cy="204.2" r=".18"/>
<circle cx="38.3" cy="213.7" r=".18"/>
<circle cx="52.9" cy="209" r=".18"/>
<circle cx="53.8" cy="209" r=".18"/>
<circle cx="54.9" cy="212.6" r=".18"/>
<circle cx="54.9" cy="209.7" r=".18"/>
<circle cx="55.2" cy="210" r=".18"/>
<circle cx="55.2" cy="212.3" r=".18"/>
<circle cx="152.3" cy="217" r=".18"/>
<circle cx="165.3" cy="217" r=".18"/>
<circle cx="305.2" cy="244.6" r=".18"/>
</g>
<g fill="none" stroke="#000" stroke-width=".71">
<path d="M10.1 9.9h400v277.1h-400zM70.1 6.5v3.4M140.1 6.5v3.4M207.2 5h5.8l-2.9 4.9zM210.1 0v9.9M280.1 6.5v3.4M350.1 6.5v3.4M6.7 74.2h3.4M410.1 74.2h3.5M.1 148.5h10M5.1 145.6l5 2.9-5 2.9zM410.1 148.5h10"/>
<path d="M410.1 148.5l5-2.9v5.8zM6.7 222.7h3.4M410.1 222.7h3.5M70.1 287v3.4M140.1 287v3.4M210.1 287v10M210.1 287l2.9 5h-5.8zM280.1 287v3.4M350.1 287v3.4"/>
</g>
<path d="M270.1 257h140v30h-140zM303.2 257v16M350.1 257v30M390.1 257v12M270.1 265h33.1M270.1 273h80M350.1 277h60M350.1 269h60M350.1 263h60M370.1 277v10M390.1 277v10" fill="none" stroke="#000" stroke-width=".51"/>
<g fill="#000">
<path d="M331.5 108.8l2.5 .7-2.6 .3zM337 114h2.5l-2.3 .9zM101.4 143.7l2.4-.8-1.9 1.7zM104.9 153.2l1.9-1.8-1.1 2.3zM115.3 153.8l.9 2.5-1 .1zM115.9 153.8l1.4 2.2-.9 .3zM117.8 152.8l2.3 1.2-.6 .8zM184.8 150.9l.8 2.4-1 .1zM199.8 152.8l-.3 2.6-1-.4zM201.8 153.8l.2 2.6-.9-.1zM211 151.4l1.8 1.8-.8 .5zM213.9 140.1l2.3 1.1-.7 .8z"/>
<path d="M263.2 154.3l2.4-.8-1.9 1.7zM266.9 157.2l2.2-1.4-1.4 2.1zM377.7 154.2l.8 .5-1.6 1.9zM375.4 166.6l2.2-1.4 .4 1zM183.8 194.7l2.2 1.5-.8 .6zM382.1 195.2l1.1 2.2-.9 .3zM134.1 203.2l2.5-.8-1.9 1.7zM181.9 202.4l1.9 1.7-.8 .6zM161.4 217.7l.9 2.4-1.1 .2z"/>
</g>
<g font-size="7.9">
<text x="162.5" y="19.5">Unión barra del pedal con el conjunto</text>
<text x="136.5" y="71.8">DETALLE K ( 2 : 1 )</text>
</g>
<text font-size="7.2" x="19.3" y="144.7">K</text>
<g font-size="4.7">
<text x="304.6" y="261.2">Plano ensamblaje</text>
<text x="304.6" y="266.6">pedales v6 embrague</text>
<text x="304.6" y="272">v2</text>
</g>
<g font-size="4.2">
<text x="34" y="9.6">6</text>
<text x="104" y="9.6">5</text>
<text x="174" y="9.6">4</text>
<text x="244" y="9.6">3</text>
<text x="314" y="9.6">2</text>
<text x="384" y="9.6">1</text>
<text x="6.8" y="38.7">D</text>
<text x="410.6" y="38.7">D</text>
<text x="7" y="112.9">C</text>
<text x="410.8" y="112.9">C</text>
<text x="7" y="187.1">B</text>
<text x="410.8" y="187.1">B</text>
<text x="7" y="261.4">A</text>
<text x="410.8" y="261.4">A</text>
<text x="34" y="290.4">6</text>
<text x="104" y="290.4">5</text>
<text x="174" y="290.4">4</text>
<text x="244" y="290.4">3</text>
<text x="314" y="290.4">2</text>
<text x="384" y="290.4">1</text>
</g>
<g font-size="3.9">
<text x="305.3" y="108.7">9</text>
<text x="316" y="119">36</text>
<text x="386.5" y="139.5">9</text>
<text x="222.3" y="149.1">36</text>
<text x="89.8" y="151.2">36</text>
<text x="400.6" y="156.8">35</text>
<text x="98.6" y="162.7">9</text>
<text x="129.4" y="163.8">3</text>
<text x="217.2" y="162.7">9</text>
<text x="122.1" y="173.8">22</text>
<text x="184.9" y="168.8">34</text>
<text x="74.9" y="177.2">Ajustar la anchura con las</text>
<text x="190.4" y="177.7">3</text>
<text x="227.3" y="175.8">22</text>
<text x="67.6" y="181.7">arandelas de ajuste de 0.5mm</text>
<text x="71.3" y="186.2">de espesor a ambos lados si</text>
<text x="74.2" y="190.8">es necesario. (ID Ref 2559)</text>
<text x="196.2" y="186.7">22</text>
<text x="238.1" y="187.1">3</text>
<text x="194.5" y="208.7">35</text>
<text x="115.4" y="215.3">9</text>
<text x="192.2" y="218.7">9</text>
<text x="387.6" y="224">40</text>
<text x="164.3" y="251.1">40</text>
</g>
<text font-size="3.1" x="352.4" y="275.2">PED-AUT-06-EMB02-ENS01</text>
<g font-size="2.4">
<text x="271.2" y="259.7">SCALE:</text>
<text x="350.6" y="260.8">DRAWN: Sergio Torremocha</text>
<text x="391.2" y="260.6">07/10/2015</text>
<text x="350.6" y="267">CHECKED:</text>
<text x="350.6" y="271.4">DWG NO:</text>
<text x="351.6" y="279.3">REV</text>
<text x="372" y="279.4">SIZE</text>
<text x="391" y="279.6">SHEET</text>
<text x="358.7" y="284.1">1</text>
<text x="377.9" y="283.8">A3</text>
<text x="398.3" y="283.8">6 /8</text>
</g>
</svg>
